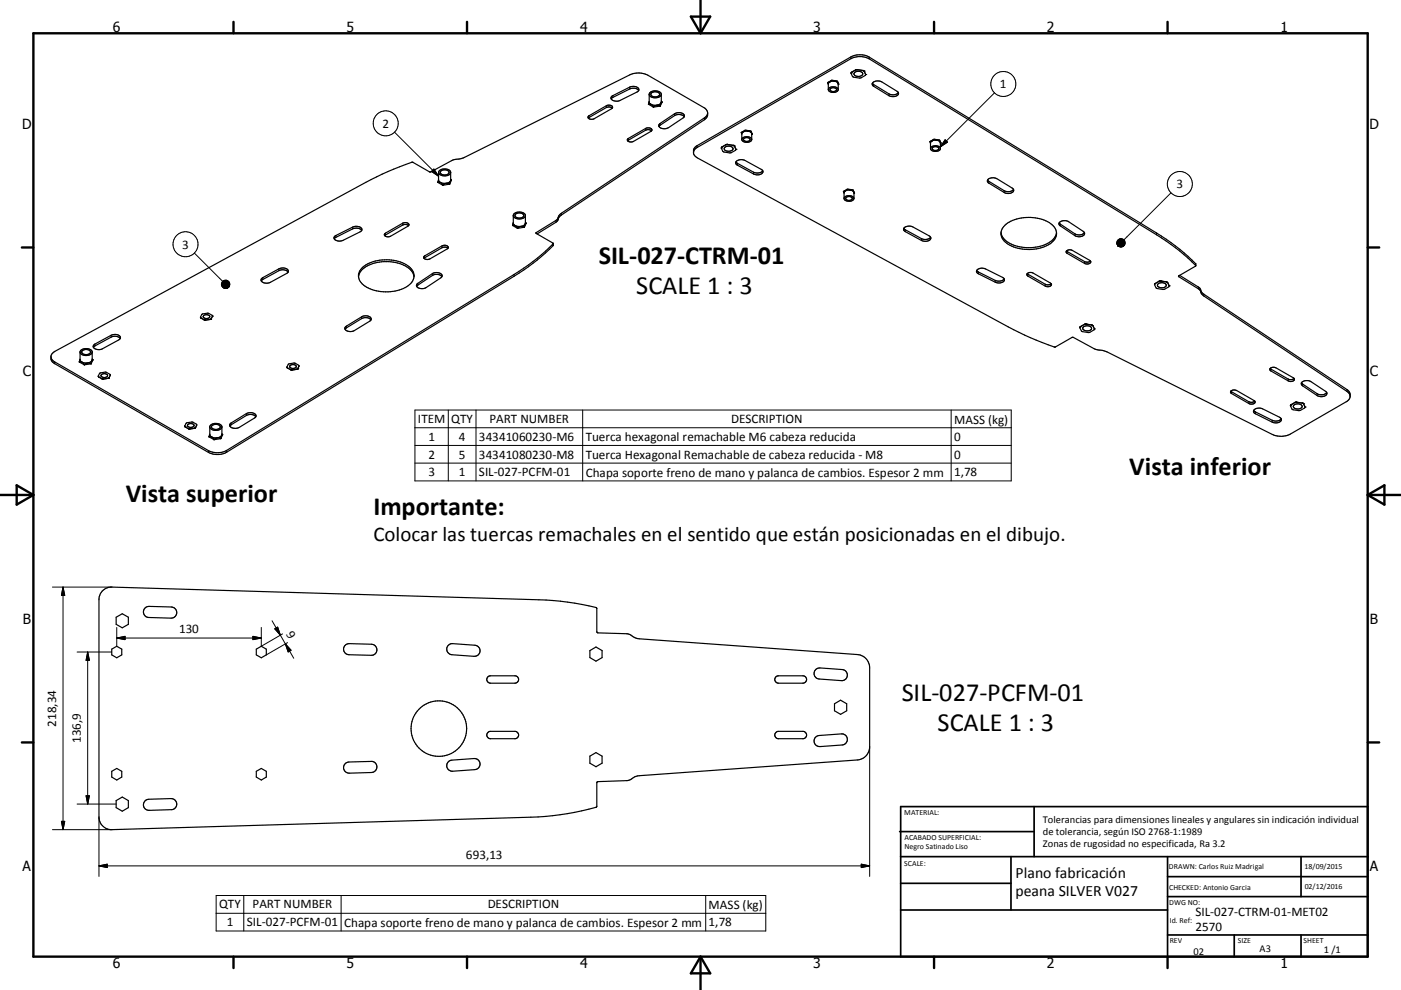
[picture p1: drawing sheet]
<svg xmlns="http://www.w3.org/2000/svg" width="420mm" height="297mm" viewBox="0 0 420 297" stroke-linecap="round" stroke-linejoin="round" font-family="sans-serif">
<g fill="#000">
<circle cx="255.1" cy="22" r=".18"/>
<circle cx="255.3" cy="21.7" r=".18"/>
<circle cx="256.8" cy="20.9" r=".18"/>
<circle cx="258.7" cy="21.2" r=".18"/>
<circle cx="259.1" cy="21.4" r=".18"/>
<circle cx="259.5" cy="22.4" r=".18"/>
<circle cx="216.2" cy="44.4" r=".18"/>
<circle cx="216.4" cy="44.1" r=".18"/>
<circle cx="217.9" cy="43.3" r=".18"/>
<circle cx="219.8" cy="43.6" r=".18"/>
<circle cx="220.2" cy="43.8" r=".18"/>
<circle cx="220.6" cy="44.8" r=".18"/>
<circle cx="63.1" cy="95.8" r=".18"/>
<circle cx="63.7" cy="94.8" r=".18"/>
<circle cx="323.9" cy="98" r=".18"/>
<circle cx="325.1" cy="97.3" r=".18"/>
<circle cx="325.4" cy="97.2" r=".18"/>
<circle cx="325.6" cy="97.2" r=".18"/>
<circle cx="328.1" cy="98.7" r=".18"/>
<circle cx="347.5" cy="84.4" r=".18"/>
<circle cx="347.8" cy="84.3" r=".18"/>
<circle cx="348" cy="84.3" r=".18"/>
<circle cx="350.5" cy="85.8" r=".18"/>
<circle cx="32.5" cy="113.5" r=".18"/>
<circle cx="89.1" cy="110.8" r=".18"/>
<circle cx="89.3" cy="110.6" r=".18"/>
<circle cx="55.5" cy="128" r=".18"/>
<circle cx="386.9" cy="121.7" r=".18"/>
<circle cx="387" cy="121.5" r=".18"/>
<circle cx="388.5" cy="120.7" r=".18"/>
<circle cx="390.5" cy="120.9" r=".18"/>
<circle cx="390.8" cy="121.1" r=".18"/>
<circle cx="391.3" cy="122.1" r=".18"/>
</g>
<g fill="none" stroke="#000" stroke-width=".36">
<path d="M176.4 34.8l5.4-3.1a1.09 1.09 0 0 1 1.1-.2 1.09 1.09 0 0 1 .7 .9l-5.6 3.3a1.05 1.05 0 0 1-1.7-.7zM183.6 32.4l-.7-.3-.9 .1-5.6 3.2M191.5 27.2l-.5 .4-5.1 2.5a2.29 2.29 0 0 1-2.7-.5M191.5 27.2a1.47 1.47 0 0 0-2.2-1.2l-5.8 2.8-.3 .5v.3M191.5 27.2a2.2 2.2 0 0 0-2.7-.5l-5 2.5-.5 .5M194.4 31.3l1.5 .8M194.4 31.2v.1M194.4 31.3h.8M194.6 30.4l-.2 .8M194.6 28.3l.1 2.4 .5 .6M194.9 27.8a2.34 2.34 0 0 1 3.3 .4 2.04 2.04 0 0 1-3.3 .7l-.3-.6zM195.2 31.3l1.7 .3"/>
<path d="M195.2 31.3l.7 .8M195.3 27.9a1.56 1.56 0 0 1 2.5 .5 1.53 1.53 0 0 1-2.7-.2zM195.3 39.2l-.9-.3-.8 .2-5.4 3.1M195.9 32.1h.1M196.9 31.6l1 .2M196.9 31.6l-1 .5M197.7 37.2l4.6-3.1a2.09 2.09 0 0 1 2.9 .6l-.4 .7-4.4 2.9a2.11 2.11 0 0 1-2.9-.6zM197.9 31.8h.1M197.9 31.8l-2 .3M198.3 30.3l.2 .3M198.3 28.3v2.3l-.4 1.2M198.4 30.6l-.1 .1a1.61 1.61 0 0 1-1.4 .9"/>
<path d="M198.4 30.6h.1M198.5 30.6v.1M198.5 30.7l-.6 1.1M205.1 35a2.32 2.32 0 0 0-2.8-.3l-4.7 3.2M212.2 33.9l-.3-.7-.6-.8-17.1-9.8a6.3 6.3 0 0 0-5.4-.1l-49.5 24.7-3.6 .8-6.5 3.5h-.5l-4.9-2.8a66.9 66.9 0 0 0-14.1 6l-93.2 50.7a2.04 2.04 0 0 0-1.1 2.6l1 1.1 46.1 26.6a6 6 0 0 0 5.5 0l86.1-52.8a61.1 61.1 0 0 0 11.8-9.3M212.2 33.9l-.3 .8-.7 .7-42.9 28.6-.7 .7-.7 1.3-6.2 3.9 5.2 3.2M212.2 33.9l-.2 1.1-.8 .9-42.9 28.6-1.7 2.2-5.6 3.5M222.3 39.7l.1 .5M222.3 40l-.1-.2 1.2-.8 1.7 .3 .5 1-.2 .1M222.8 39.5l-.4 .1M222.8 39.5l-.4 .7M223.3 39.1l-.5 .4"/>
<path d="M223.7 39.1l.6 .2M224.3 39.3l1 .6M224.3 39.3l-1.5 .2M224.9 39.2l-.6 .1M225.1 39.4l.2 .5M225.3 39.9l.1 .1M248.2 24.8l1.2-.7 1.7 .2 .4 1-.2 .1v-.3M248.2 24.8l.1 .2M248.2 24.7l.1 .5M248.3 25.2v.1M248.3 25.2v1.7M248.5 26.5a1.71 1.71 0 0 1 2.8 .5 1.75 1.75 0 0 1-3-.2z"/>
<path d="M248.8 24.6l-.5 .1M248.8 24.6l-.5 .6M248.9 26.6a1.13 1.13 0 0 1 1.9 .4 1.12 1.12 0 0 1-2-.2zM249.2 24.2l-.4 .4M249.6 24.1l.6 .3M250.2 24.4l1.1 .6M250.2 24.4l-1.4 .2M250.8 24.3l-.6 .1M251.1 24.4l.2 .6M251.3 25v.1M251.3 25.1v1.8M255.3 21.7l-.1 .1"/>
<path d="M256.3 21.7a1.58 1.58 0 0 1 2.4 .5 1.54 1.54 0 0 1-2.7-.1zM256.5 21l-1.2 .7M256.5 21h.1M257 20.9l1.7 .3M257 20.9l-.5 .1M257 20.9h.1M258.7 21.2l.4 .2M259.1 21.4l.4 1-.1 .2a3.1 3.1 0 0 1-3.6 .5l-.6-1.3M261.5 25l5 3.1a2.28 2.28 0 0 0 2.8-.3M261.7 24.7a2.52 2.52 0 0 1 2.7-.1l4.5 2.8a.79 .79 0 0 1 .4 .9 .79 .79 0 0 1-.8 .6l-1.2 .1-.8-.3-4.8-2.9-.2-.5zM131.3 54.7h.6M131.3 54.6l1.5 1"/>
<path d="M131.5 51.7a2.13 2.13 0 0 0 3.6 .1M131.5 51.7a2.15 2.15 0 0 1 3.6-.1v2.7M131.5 53.9l-.2 .8M131.5 51.7v2.3l.3 .6M131.9 54.7h.1M132 54.7l.8 .8M132 54.7l1.8 .3M132.2 51.3a1.53 1.53 0 0 1 2.4 .5 1.52 1.52 0 0 1-2.6-.2zM132.8 55.5h.1M132.8 55.5v.1M133.8 55l1 .2M133.8 55l-1 .5"/>
<path d="M134.8 55.2v.1M134.8 55.3l-2 .3M134.8 55.2h.1M135 54.4l-1.2 .6M135 54.4l-.2 .8M135.1 54.3l-.1 .1M135.1 53.8l.2 .2M135.3 54.1l-.5 1.2M135.3 54v.1M135.3 54.1l-.2 .2M188.2 41.6l5.4-3.1a1.09 1.09 0 0 1 1.1-.2 1.09 1.09 0 0 1 .7 .9l-5.5 3.2a1.09 1.09 0 0 1-1.8-.6zM207.9 45.7l.2-.6 .6-.7 46.4-26.8a5.9 5.9 0 0 1 5.5 .1l86.1 52.7a56.2 56.2 0 0 1 11.8 9.4"/>
<path d="M208.5 44.1l46.6-27a6 6 0 0 1 5.5 0l86.1 52.8a57.5 57.5 0 0 1 11.8 9.3l-.1 .7-5.1 3.1 6.2 3.8 .7 1.3 .7 .7 42.9 28.6a1.67 1.67 0 0 1 1 1.6 1.67 1.67 0 0 1-1.2 1.5l-16.7 9.7a6.2 6.2 0 0 1-5.5 .1l-49.5-24.7-3.6-.8-6.6-3.6-5.5 2.9a92.7 92.7 0 0 1-13.9-6l-93.2-50.7-.8-.7a2.04 2.04 0 0 1-.2-2.2zM216.4 44.1l-.1 .2M217.3 44.3a1.44 1.44 0 0 1 2.4 .5 1.6 1.6 0 0 1-2.6-.2zM217.6 43.4l-1.2 .7M217.6 43.4h.1M218.1 43.4l1.7 .2M218.1 43.4h-.5M218.1 43.3v.1M218.1 43.3l-.5 .1M218.1 43.3l1.7 .3M219.8 43.6l.4 .2M220.2 43.8l.4 1-.1 .3a3.1 3.1 0 0 1-3.6 .4l-.6-1.2"/>
<path d="M220.6 48.6l5.3 3.1a2.39 2.39 0 0 0 2.8-.5M220.7 48.4a2.45 2.45 0 0 1 2.7-.2l4.8 2.6a.85 .85 0 0 1 .5 1.1 .85 .85 0 0 1-1 .5l-1 .1-.8-.3-4.8-2.6-.5-.7zM222.4 40.2v.1M222.4 40.2v1.7M223 41.6a1.1 1.1 0 0 1 1.9 .4 1.11 1.11 0 0 1-2-.3zM225.4 40.1v1.8a1.78 1.78 0 0 1-3 0M225.4 41.7a1.77 1.77 0 0 0-3 .2M225.4 40l.1 .1M225.5 40.1l-.1 .2M252.9 57.4l1.2-.7 1.7 .3 .4 .9-.2 .2M252.9 57.4l.1 .3M252.9 57.4l.1 .4"/>
<path d="M253 57.8l.1 .1M253.1 57.9v1.6M253.6 59.3a1.13 1.13 0 0 1 1.9 .3 1.14 1.14 0 0 1-2-.2zM253.9 56.8l-.8 1.1M254.3 56.8l.6 .2M254.9 57l1.1 .6M254.9 57l-1.8 .3M255.5 56.9l-.6 .1M255.8 57.1l.2 .5M256 57.6v.1M256 57.7v1.9a1.73 1.73 0 0 1-2.9-.1M256 59.5a1.76 1.76 0 0 0-2.9 0"/>
<path d="M256 57.7l.1 .1M256.1 57.8h.1M256.2 57.8l-.2 .2M278.8 42.4l.1 .4M278.9 42.7l-.1-.2 1.2-.7 1.7 .2 .4 1-.2 .1 .2-.2M278.9 42.8v.1M278.9 42.9l.1 .1M279 44.4a1.86 1.86 0 0 1 2.9 .1M279.4 42.3l-.4 .1M279.4 42.3l-.4 .6M279.6 44.3a1.09 1.09 0 0 1 1.8 .4 1.12 1.12 0 0 1-1.9-.3zM279.9 41.9l-.5 .4"/>
<path d="M280.3 41.8l.5 .3M280.8 42.1l1.1 .6M280.8 42.1l-1.4 .2M281.4 42l-.6 .1M281.7 42.1l.2 .6M281.9 42.7l.1 .1M281.9 42.7v.1M281.9 42.8v1.8a1.75 1.75 0 0 1-2.9 0v-1.7M282 42.8h.1M296.1 54l4.9 3.2a2.28 2.28 0 0 0 2.9-.4M296.2 53.8a2.55 2.55 0 0 1 2.7-.2l4.6 2.8a.81 .81 0 0 1 .4 1 .81 .81 0 0 1-.9 .5l-1.2 .1-.8-.3-4.7-2.9-.3-.5zM100.3 70.9l5.4-2.8a2.05 2.05 0 0 1 2.8 .7l-.1 .3-.5 .5-5 2.5a1.85 1.85 0 0 1-2.8-.8z"/>
<path d="M108.4 69.1a2.27 2.27 0 0 0-2.7-.4l-5.5 2.9M115.4 70.1l5.3-3.1a1.08 1.08 0 0 1 1.1-.3 1.08 1.08 0 0 1 .7 .9l-5.4 3.3a1.08 1.08 0 0 1-1.8-.7zM122.5 67.7l-.7-.3-1.1 .1-5.4 3.2M127.1 77l5.4-3.2a1.08 1.08 0 0 1 1.8 .6l-5.4 3.3a1.1 1.1 0 0 1-1.8-.7zM134.3 74.5a1.52 1.52 0 0 0-1.8-.2l-5.4 3.2M153.7 67.6l1.5 .9M153.7 67.6h.1M153.7 67.6v.1M153.7 67.6l.7 .1M153.9 64.7a2.14 2.14 0 0 0 3.6 0M153.9 64.7a2.14 2.14 0 0 1 3.6-.2v2.7M153.9 66.8l-.2 .8"/>
<path d="M153.9 64.6v2.5l.5 .6M154.4 67.7l.2 .1M154.6 64.2a1.53 1.53 0 0 1 2.4 .6 1.5 1.5 0 0 1-2.6-.3zM154.6 67.8l.5 .7M154.6 67.8l1.6 .1M155.1 68.5h.1M156.2 67.9l1 .3M156.2 67.9l-1 .6M157.2 68.2l-2 .3M157.2 68.1v.1M157.5 67.2l-.3 .9M157.5 67.2l-.5 .5-.8 .2"/>
<path d="M157.5 66.7l.2 .3M157.7 67l-.5 1.2M157.7 67v.1M157.7 67l-.2 .2M165.9 73.6l-.1 .1M165.9 73.1a58.1 58.1 0 0 1-11.8 9.2l-86.1 52.8a5.9 5.9 0 0 1-5.5 .1l-46.1-26.6-.8-.7-.3-.8M165.9 73.1v.5M271 68.5l5.3 3.1a2.31 2.31 0 0 0 2.7-.4M271.1 68.4a2.45 2.45 0 0 1 2.6-.3l4.8 2.6a.78 .78 0 0 1 .6 .9 .78 .78 0 0 1-.8 .7l-.9 .1-1.1-.3-4.9-2.6-.5-.5zM300.1 69.8a6.2 6.2 0 0 0 5.6 4.2 11.1 11.1 0 0 0 10.4-2.6l.6-1.6M301.2 67.6a11.9 11.9 0 0 1 14.6 .2 3.3 3.3 0 0 1-1 5.4 12.5 12.5 0 0 1-13.4-.6 3.2 3.2 0 0 1-.2-5zM317.6 66.9l4.9 3.4a2.22 2.22 0 0 0 2.6-.5"/>
<path d="M317.6 66.8a2.33 2.33 0 0 1 2.8-.3l4.4 2.9a.81 .81 0 0 1 .3 1 .81 .81 0 0 1-.9 .5l-.9 .1-.8-.2-4.8-3.2-.2-.5zM319.7 75.3l5.6 3.3a1.54 1.54 0 0 0 1.6-.3M319.8 75.2a1.55 1.55 0 0 1 1.7-.1l5.2 3a.64 .64 0 0 1 .2 .9 .64 .64 0 0 1-.9 .2l-.8-.2-5.2-3-.4-.4zM60.1 95.2l.7-1a2.46 2.46 0 0 1 2.9 .5l-.4 .9M60.1 95.2l.1 .2M60.1 95.2h.1M60.2 95.4l1 .6M60.2 95.4h.1M61 94.7a1.08 1.08 0 0 1 1.9 .5 1.18 1.18 0 0 1-2-.3zM61.2 96h.4M61.4 96h.1M61.6 96h.1"/>
<path d="M63 95.8l-1.4 .2M63 95.8h.1M63.3 95.6l-.3 .2M63.3 95.7l-.3 .1M63.3 95.6v.1M78.4 83.6l5.2-2.9a1.94 1.94 0 0 1 2.8 .7l-.5 .6-4.8 2.7a1.84 1.84 0 0 1-2.8-.8zM86.4 81.6a2.22 2.22 0 0 0-2.8-.4l-5.3 3.1M103.6 98l4.8-2.9a1.78 1.78 0 0 1 2.9 .8l-.5 .5-4.5 2.8a1.78 1.78 0 0 1-2.9-.9zM107.5 83a5.7 5.7 0 0 1 4.9-4.1 11.5 11.5 0 0 1 10.8 2.2l.7 1.1 .2 .8M108.4 80.5a11.9 11.9 0 0 1 14.6-.2 3.4 3.4 0 0 1-1 5.7 12.4 12.4 0 0 1-13.4-.8 3.1 3.1 0 0 1-.2-4.7zM111.2 96a2.26 2.26 0 0 0-2.8-.4l-4.9 3.2M125.1 85.1l4.5-3a2.02 2.02 0 0 1 3 .6l-.5 .7-4.3 2.9a2.08 2.08 0 0 1-2.9-.6z"/>
<path d="M132.5 83a2.15 2.15 0 0 0-2.9-.3l-4.7 3.2M292.8 81.2v.3l.3 .5 5.3 2.7a1.79 1.79 0 0 0 2.7-.9v-.2M292.8 81.2a2.2 2.2 0 0 1 2.7-.5l5.6 2.9M292.8 81.2l.5 .4 5.1 2.5a2.34 2.34 0 0 0 2.7-.4M308 82.1l5.4 3.2a1.52 1.52 0 0 0 1.7-.2M308 82a1.61 1.61 0 0 1 1.7-.1l5.2 3a.64 .64 0 0 1 .2 .9 .64 .64 0 0 1-.8 .2l-.9-.2-5.2-3-.3-.3zM323.8 98.3l.4 1 .4 .2a2.98 2.98 0 0 0 3.4-.5l.1-.3M323.8 98.3h.1M323.8 98.2v.1M323.9 98l-.1 .2M324.7 98.1a1.61 1.61 0 0 1 2.6 .5 1.53 1.53 0 0 1-2.7-.1zM325.1 97.3l-1.2 .7"/>
<path d="M325.4 97.2h.1M325.4 97.2h.2M325.4 97.2l-.3 .1M325.6 97.2l1.7 .3M325.6 97.2l-.5 .1M327.3 97.5l.2 .1M327.3 97.5h.1M327.5 97.6l.2 .1M327.7 97.7l.4 1M327.7 97.7h.1M346.1 85.4h.1M346.2 85.2l-.1 .2"/>
<path d="M346.3 85.1l-.1 .1M346.3 85.1h.1M347.1 85.2a1.61 1.61 0 0 1 2.6 .4 1.55 1.55 0 0 1-2.7-.1zM347.5 84.4l-1.2 .7M348 84.3l1.7 .3M348 84.3l-.5 .1M349.7 84.6l.4 .2M349.7 84.6h.1M350.1 84.8l.4 1-.1 .3a3.1 3.1 0 0 1-3.6 .4l-.7-1.1M350.1 84.8h.1M353.7 82.6l5.8 3.7 .7 1.2 .7 .8 42.9 28.6 .9 .9 .1 1.1M23.8 108.5l1.5 1"/>
<path d="M23.8 108.5l.7 .1M24 105.6a2.13 2.13 0 0 1 3.6-.1v2.7M24 105.6a2.14 2.14 0 0 0 3.6 .1M24 107.8l-.2 .7M24 105.6v2.3l.5 .7M24.5 108.6l.2 .1M24.7 105.2a1.56 1.56 0 0 1 2.4 .5 1.64 1.64 0 0 1-2.6 0zM24.7 108.7l.5 .7M24.8 108.7l1.5 .2M25.2 109.4h.1M25.2 109.4v.1M25.3 109.4v.1"/>
<path d="M26.3 108.9l-1 .5M26.3 108.9l1 .2M27.3 109.2l-2 .3M27.3 109.1v.1M27.6 108.2l-.3 .9M27.6 108.2l-.5 .4-.8 .3M27.6 107.6l.2 .3M27.8 108h.1M27.8 108l-.2 .2M27.8 107.9l-.5 1.3M28.2 103.4l5.1-2.8a1.95 1.95 0 0 1 2.8 .8l-.5 .6-4.9 2.6a1.94 1.94 0 0 1-2.8-.7zM29.5 112.8l.1 .3"/>
<path d="M29.5 112.8v.1M29.5 112.9h.1M29.5 112.9v.2M29.5 113.1h.1M29.6 113.1l1 .6M30.5 112.3a1.11 1.11 0 0 1 1.7 .5 1.12 1.12 0 0 1-1.9-.2zM30.6 113.7h.4M30.6 113.7h.3M30.8 113.7h.2M31 113.7h.1M32.4 113.5l-1.4 .2M32.4 113.5h.1"/>
<path d="M32.7 113.3l-.3 .2M32.7 113.3v.1M32.7 113.4l-.3 .1M33.1 112.5l-.4 .8M33.1 112.5l-.2-.2a2.51 2.51 0 0 0-2.9-.4l-.5 .9M33.1 112.5l-.4 .9M36 101.6a2.26 2.26 0 0 0-2.7-.4l-5.3 3M86 110.1l.1 .2M86 110.1h.1M86.1 110.3l1.1 .7M86.1 110.3l1.1 .6M87 109.7a1.08 1.08 0 0 1 1.8 .4 1.12 1.12 0 0 1-2-.3z"/>
<path d="M87.2 110.9l.2 .1M87.2 110.9v.1M87.2 111h.3M87.3 111h.3M87.4 111h.2M87.6 111h.1M89 110.8l-1.4 .2M89 110.8h.1M89.3 110.6l-.3 .2M89.6 109.8l-.3 .8M89.6 109.8l-.1-.2a2.54 2.54 0 0 0-3.1-.3l-.4 .8M89.6 109.8h.1"/>
<path d="M369 117.4l5.4 3.1 .9 .2 .9-.4M369.1 117.3l.5-.3 1 .1 5.4 3.1a.63 .63 0 0 1 .2 .8 .63 .63 0 0 1-.9 .2l-.9-.1-5.2-3-.3-.4zM380.8 110.5l5.4 3.2 .9 .2 .9-.4M380.9 110.5a1.61 1.61 0 0 1 1.7-.1l5.2 3a.64 .64 0 0 1 .1 .8 .64 .64 0 0 1-.8 .3l-.9-.2-5.2-3-.3-.4zM390.2 114.9l4.7 3.2a2.25 2.25 0 0 0 2.9-.3M390.4 114.6a2.52 2.52 0 0 1 2.7-.1l4.3 2.9a.82 .82 0 0 1 .3 1 .82 .82 0 0 1-.8 .5l-.9 .1-1.1-.3-4.5-3.1-.3-.5zM55.4 127.8v.1M55.4 127.8l.1 .2M55.5 128h.1M55.5 128l1 .6M55.5 128l1 .7M56.3 127.4a1.05 1.05 0 0 1 1.8 .4 1.08 1.08 0 0 1-1 .4 1.08 1.08 0 0 1-.9-.7z"/>
<path d="M56.5 128.6l.4 .1M56.5 128.6v.1M56.5 128.7h.3M56.7 128.7h.1M56.8 128.7h.1M56.9 128.7h.1M58.3 128.5l-1.4 .2M58.3 128.5h.1M58.4 128.5h-.1M58.4 128.5h.1M58.6 128.3l-.3 .2M58.6 128.3l-.2 .2"/>
<path d="M58.6 128.3h.1M59 127.5l-.1-.2a2.51 2.51 0 0 0-3-.4l-.5 .9M59 127.5l-.4 .8M59 127.5h.1M62.7 131l1.5 .9M62.7 131h.1M62.7 131v.1M62.7 131l.7 .1M62.9 128.1a2.15 2.15 0 0 0 3.6 0M62.9 128.1a2.13 2.13 0 0 1 3.6-.2v2.7M62.9 130.2l-.2 .8M62.9 128.1v2.4l.5 .6"/>
<path d="M63.4 131.1l.7 .8M63.4 131.1l1.8 .2M63.6 127.6a1.53 1.53 0 0 1 2.4 .6 1.63 1.63 0 0 1-2.6-.1zM65.2 131.3l1 .3M65.2 131.3l-1 .6M66.2 131.6l-2 .3M66.2 131.6h.1M66.5 130.6l-.3 1M66.5 130.6l-.5 .5-.8 .2M66.5 130.1l.2 .3M66.6 130.4l-.1 .2M66.7 130.4h.1"/>
<path d="M66.7 130.4h-.1M66.7 130.4l-.5 1.2M66.7 130.4v.1M69 127.2l4.9-3.1a2.05 2.05 0 0 1 2.9 .7l-.5 .6-4.6 2.8a1.94 1.94 0 0 1-2.8-.7zM76.7 125a2.26 2.26 0 0 0-2.8-.4l-5 3.2M375.9 123.1l-.1 .4 .4 .5 5.2 2.7a1.89 1.89 0 0 0 2.8-.9l-.1-.2M375.9 123.1a2.19 2.19 0 0 1 2.6-.4l5.1 2.5 .5 .4M375.9 123.1l.5 .5 5 2.5a2.25 2.25 0 0 0 2.7-.5M387 121.5h.1M388 121.4a1.46 1.46 0 0 1 2.4 .7 1.59 1.59 0 0 1-2.7-.2zM388.2 120.8l-1.2 .7M388.2 120.7v.1"/>
<path d="M388.7 120.7h-.5M388.7 120.7l1.8 .2M388.7 120.7l-.5 .1M388.7 120.7h.1M390.5 120.9l.3 .2M390.8 121.1l.5 1-.2 .3a3.1 3.1 0 0 1-3.8 .3l-.4-1 .1-.2M30.6 177.4l1.1-.9 1.9-.4 128 3.8a73.1 73.1 0 0 1 17.3 2.5l.1 7.4 8.8 .3 1 .3a5.5 5.5 0 0 0 2.9 1.2l65.3 4.8a4 4 0 0 1 3.7 3.9v23.7a4 4 0 0 1-3.7 4l-65.3 4.7-1.4 .4-2.1 1.1-8.9 .3-.4 .3v7.2a69.4 69.4 0 0 1-19.8 3.2l-125.5 3.7a3.8 3.8 0 0 1-3.9-3.8v-65.2l.2-1.4zM33.5 194.7l1.5-.8 1.5 .8v1.8l-1.5 .8-1.5-.8zM34.8 185.2l1.9-1.1 1.8 1.1v2.1l-1.8 1-1.9-1zM43.6 182.3l1.1-.4 6.7 .2a1.68 1.68 0 0 1 1.6 1.7 1.68 1.68 0 0 1-1.7 1.7l-6.7-.2a1.67 1.67 0 0 1-1.5-1.2 1.67 1.67 0 0 1 .5-1.8zM76.8 194.7l1.5-.8 1.5 .8v1.8l-1.5 .8-1.5-.8zM103.4 193.7l.7-.5 .6-.1 6.7 .2a1.66 1.66 0 0 1 1.6 1.7 1.66 1.66 0 0 1-1.7 1.6l-6.7-.2a1.68 1.68 0 0 1-1.4-.9 1.68 1.68 0 0 1 .2-1.8z"/>
<path d="M134.4 193.7l1-.6 7 .5a1.67 1.67 0 0 1 1.5 1.8 1.67 1.67 0 0 1-1.8 1.5l-6.6-.5a1.67 1.67 0 0 1-1.4-1 1.67 1.67 0 0 1 .3-1.7zM176.9 195.2l1.8-1.1 1.8 1.1v2.1l-1.8 1.1-1.8-1.1zM146.2 203.2l.9-.4h7.3a1.11 1.11 0 0 1 1.1 1.1 1.11 1.11 0 0 1-1.1 1.1h-7.3a1.12 1.12 0 0 1-1-.7 1.12 1.12 0 0 1 .1-1.1zM146.4 219.7l.7-.3h7.3a1.11 1.11 0 0 1 1.1 1.1 1.11 1.11 0 0 1-1.1 1.1h-7.3a1.1 1.1 0 0 1-1.1-.7 1.1 1.1 0 0 1 .4-1.2zM232.5 219.8l.9-.4h7.3a1.11 1.11 0 0 1 1.1 1.1 1.11 1.11 0 0 1-1.1 1.1h-7.3a1.1 1.1 0 0 1-1-.6 1.1 1.1 0 0 1 .1-1.2zM232.5 203.2l.9-.4h7.3a1.11 1.11 0 0 1 1.1 1.1 1.11 1.11 0 0 1-1.1 1.1h-7.3a1.12 1.12 0 0 1-1-.7 1.12 1.12 0 0 1 .1-1.1zM244.5 201l.7-.5 .6-.1 6.7 .5a1.67 1.67 0 0 1 1.5 1.7 1.67 1.67 0 0 1-1.7 1.6l-6.7-.5a1.66 1.66 0 0 1-1.4-1 1.66 1.66 0 0 1 .3-1.7zM250.2 211.1l1.8-1 1.8 1v2.1l-1.8 1.1-1.8-1.1zM33.5 231.4l1.5-.9 1.5 .9v1.7l-1.5 .9-1.5-.9zM76.8 231.4l1.5-.9 1.5 .9v1.7l-1.5 .9-1.5-.9zM103.5 229.1l1.1-.5 6.7-.2a1.66 1.66 0 0 1 1.7 1.6 1.66 1.66 0 0 1-1.6 1.8l-6.7 .2a1.67 1.67 0 0 1-1.6-1.1 1.67 1.67 0 0 1 .4-1.8zM134.4 228.6l1.1-.6 6.6-.4a1.67 1.67 0 0 1 1.8 1.5 1.67 1.67 0 0 1-1.5 1.8l-6.7 .5a1.67 1.67 0 0 1-1.6-1 1.67 1.67 0 0 1 .3-1.8z"/>
<path d="M176.9 226.9l1.8-1.1 1.8 1.1v2.1l-1.8 1-1.8-1zM244.5 221.2l1.1-.5 6.7-.5a1.67 1.67 0 0 1 1.7 1.5 1.67 1.67 0 0 1-1.5 1.8l-6.7 .5a1.67 1.67 0 0 1-1.6-1 1.67 1.67 0 0 1 .3-1.8zM34.8 240.2l1.9-1.1 1.8 1.1v2.1l-1.8 1.1-1.9-1.1zM43.5 240.2l1.1-.4 6.7-.2a1.66 1.66 0 0 1 1.7 1.6 1.66 1.66 0 0 1-1.6 1.7l-6.7 .2a1.66 1.66 0 0 1-1.6-1 1.66 1.66 0 0 1 .4-1.9z"/>
<circle cx="131.6" cy="218.6" r="8.3"/>
</g>
<g fill="none" stroke="#000" stroke-width=".3">
<path d="M255.1 17.1v.5M260.6 17.1v.6M118.3 39.7l13.2 13.2M176.6 34.7v.6M181.8 31.7v.6M183.8 28.7v.5M188.8 26.1v.6M193.6 38.5v.6M197.9 37v.6M202.3 34.1v.6M211.2 35.4v.5M251.4 25.2h.1"/>
<path d="M261.9 25.4v.5M266.5 28.1v.6M298.2 27.8l-16.3 16.2M130.1 50.7l1.4 2.2-2.1-1.5zM188.4 41.5v.6M209 43.7v.5M221.1 49v.6M225.5 40.2h.1M225.9 51.7v.5M256.2 57.8l-.1 .1M282.1 42.9h.1M283.4 41.9l.7 .8-2.2 1.3z"/>
<path d="M296.5 54.4v.5M301 57.2v.5M351.1 57.8l-14.1 14.2M58.3 75.9l8.5 8.5M100.7 70.6v.6M105.7 68.1v.6M115.6 70v.5M120.7 67v.5M127.3 76.8v.5M132.5 73.8v.5M160.8 69.8v.2M165.8 73.2v.5"/>
<path d="M166.6 66.1v.6M167.3 65.3v.5M168.3 64v.5M271.4 68.9v.6M276.3 71.6v.5M317.9 67.2v.6M320 75.5v.5M322.3 70.2v.5M325.2 78.5v.5M346.7 69.9v.5M358.5 79.1v.5M78.8 83.3v.6"/>
<path d="M83.6 80.7v.5M103.8 97.8v.6M108.4 95.1v.5M125.3 85v.6M129.6 82.1v.6M154.1 82.3v.6M293.3 81.6v.5M298.4 84.1v.6M308.2 82.3v.5M313.4 85.3v.5M353.4 82.8v.2M359.3 86.1v.5"/>
<path d="M360 87v.5M360.9 88.3v.5M16.4 108.6v.5M28.4 103.2v.6M33.3 100.6v.6M369.2 117.5v.6M381 110.7v.6M386.2 113.7v.6M390.5 115.2v.6M394.9 118.1v.6M403.8 116.9v.5M62.5 135.2v.5"/>
<path d="M68 135.1v.6M69.3 126.9v.5M73.9 124.1v.5M124.4 123h178.8v21.3h-178.8zM124.4 128.3h178.8M124.4 133.6h178.8M124.4 138.9h178.8M134.4 123v21.3M142.7 123v21.3M174.7 123v21.3M285.2 123v21.3M374.4 120.5v.6"/>
<path d="M376.4 123.6v.5M381.4 126.1v.6M15.7 176.1h17.9M18.9 176.1v72.8M18.9 176.1l.5 2.5h-1zM23.1 195.6h10.4M26.3 195.6v45.6M26.3 195.6l.5 2.5h-1zM35 191.4h43.3M35 191.4l2.5-.5v1zM35 188.2v5.7M75.8 190.9l2.5 .5-2.5 .5z"/>
<path d="M78.3 188.2v5.7l6.4-3.7M81.6 186.2l4 7M82.4 188.7l.8-.6 .9 2.5zM85.6 193.2l2.5 4.3M85.6 193.2l1.7 1.9-.9 .5zM86.2 192.8l-6.4 3.7M25.8 238.7h1l-.5 2.5zM260.7 224v38.9M15.7 248.9h17.9M18.4 246.4h1l-.5 2.5zM23.1 241.2h11.7M29.7 259.8h231"/>
<path d="M29.7 259.8l2.5-.5v1zM29.7 245.1v17.8M258.2 259.3l2.5 .5-2.5 .5zM64.8 268.7h164.8v10.6h-164.8zM64.8 274h164.8M73.1 268.7v10.6M102.3 268.7v10.6M211.6 268.7v10.6"/>
<circle cx="115.6" cy="37" r="3.8"/>
<circle cx="300.8" cy="25.2" r="3.8"/>
<circle cx="353.7" cy="55.2" r="3.7"/>
<circle cx="55.6" cy="73.3" r="3.7"/>
</g>
<g fill="none" stroke="#000" stroke-width=".71">
<path d="M10 10h400v277h-400zM70 6.6v3.4M140 6.6v3.4M207.1 5h5.8l-2.9 5zM210 0v10M280 6.6v3.4M350 6.6v3.4M6.6 74.2h3.4M410 74.2h3.5M0 148.5h10M5 145.6l5 2.9-5 2.9zM410 148.5h10.1"/>
<path d="M410 148.5l5.1-2.9v5.8zM6.6 222.7h3.4M410 222.7h3.5M70 287v3.4M140 287v3.4M210 287v10M210 287l2.9 5h-5.8zM280 287v3.4M350 287v3.4"/>
</g>
<g fill="none" stroke="#000" stroke-width=".51">
<path d="M269.7 249.5h40.3M270 242h140v45h-140zM270 257h140M303.1 257v16M310 242v15M350 257v30M390.1 257v12M270 265h33.1M270 273h80M350 269h60M350 263h60M350 280.5h60"/>
<path d="M370 280.5v6.5M390.1 280.5v6.5"/>
</g>
<g fill="#000" stroke="#000" stroke-width=".3">
<path d="M130.1 50.7l1.4 2.2-2.1-1.5zM283.4 41.9l.7 .8-2.2 1.3zM335.2 73.7l.5 .3zM335.2 73.7l.7 .4zM335.2 73.7l1 .4zM335.2 73.7l1.3 .3zM335.2 73.7l1.5 .2zM335.2 73.7l1.7 .1-.2 .1zM335.2 73.7l1.9-.1-.2 .2zM335.2 73.7l2-.4-.1 .3zM335.2 73.7l2.1-.6-.1 .2zM335.2 73.7l2.1-.9v.3z"/>
<path d="M335.2 73.7l2.1-1.2v.3zM335.2 73.7l2-1.4 .1 .2zM335.2 73.7l1.9-1.6 .1 .2zM336.9 71.9l.2 .2-1.9 1.6zM336.6 71.7l.3 .2-1.7 1.8zM336.4 71.6l.2 .1-1.4 2zM336.1 71.6h.3l-1.2 2.1zM335.8 71.6h.3l-.9 2.1zM335.6 71.7l.2-.1-.6 2.1zM335.4 71.8l.2-.1-.4 2zM335.2 72l.2-.2-.2 1.9zM335.2 72v1.7l-.2-1.5z"/>
<path d="M335 72.2l.2 1.5zM334.9 72.5l.3 1.2zM334.9 72.7l.3 1zM334.9 73l.3 .7zM334.9 73.3l.3 .4zM335 73.5l.2 .2zM68.8 85.7l-.3 .5zM68.9 85.4l-.4 .8zM68.9 85.2l-.4 1zM68.8 84.9l-.3 1.3zM68.7 84.7l-.2 1.5zM68.6 84.5l.1 .2-.2 1.5z"/>
<path d="M68.4 84.3l.2 .2-.1 1.7zM68.1 84.2l.3 .1 .1 1.9zM67.9 84.1l.2 .1 .4 2zM67.6 84.1h.3l.6 2.1zM67.3 84.1h.3l.9 2.1zM67.1 84.2l.2-.1 1.2 2.1zM66.9 84.3l.2-.1 1.4 2zM66.9 84.3l1.6 1.9-1.8-1.7zM66.7 84.5l1.8 1.7-2-1.5zM66.5 84.7l2 1.5-2.1-1.2zM66.4 85l2.1 1.2-2.1-1zM66.4 85.2l2.1 1-2.1-.7z"/>
<path d="M66.4 85.5l2.1 .7-2-.4zM66.5 85.8l2 .4-1.9-.2zM66.6 86l1.9 .2h-1.7zM66.8 86.2h1.7l-1.5 .2zM67 86.4l1.5-.2zM67.3 86.5l1.2-.3zM67.5 86.5l1-.3zM67.8 86.5l.7-.3zM68.1 86.5l.4-.3zM68.3 86.3l.2-.1zM18.9 176.1l.5 2.5h-1zM26.3 195.6l.5 2.5h-1z"/>
<path d="M35 191.4l2.5-.5v1zM75.8 190.9l2.5 .5-2.5 .5zM82.4 188.7l.8-.6 .9 2.5zM85.6 193.2l1.7 1.9-.9 .5zM25.8 238.7h1l-.5 2.5zM18.4 246.4h1l-.5 2.5zM29.7 259.8l2.5-.5v1zM258.2 259.3l2.5 .5-2.5 .5z"/>
</g>
<g font-size="7.9">
<text x="179.5" y="79.2">SIL-027-CTRM-01</text>
<text x="190.8" y="88.2">SCALE 1 : 3</text>
<text x="338.6" y="142.6">Vista inferior</text>
<text x="37.7" y="150.6">Vista superior</text>
<text x="111.9" y="154.6">Importante:</text>
<text x="270.3" y="210.3">SIL-027-PCFM-01</text>
<text x="281.1" y="219.3">SCALE 1 : 3</text>
</g>
<text font-size="6.3" x="111.9" y="162.3">Colocar las tuercas remachales en el sentido que están posicionadas en el dibujo.</text>
<g font-size="4.7">
<text x="304.5" y="263.5">Plano fabricación</text>
<text x="304.5" y="268.9">peana SILVER V027</text>
</g>
<g font-size="4.2">
<text x="33.9" y="9.6">6</text>
<text x="103.9" y="9.6">5</text>
<text x="173.9" y="9.6">4</text>
<text x="243.8" y="9.6">3</text>
<text x="313.9" y="9.6">2</text>
<text x="383.9" y="9.6">1</text>
<text x="6.7" y="38.7">D</text>
<text x="410.5" y="38.7">D</text>
<text x="6.9" y="112.9">C</text>
<text x="410.7" y="112.9">C</text>
<text x="6.9" y="187.1">B</text>
<text x="410.7" y="187.1">B</text>
<text x="6.8" y="261.4">A</text>
<text x="410.7" y="261.4">A</text>
<text x="33.9" y="290.4">6</text>
<text x="103.9" y="290.4">5</text>
<text x="173.9" y="290.4">4</text>
<text x="243.8" y="290.4">3</text>
<text x="313.9" y="290.4">2</text>
<text x="383.9" y="290.4">1</text>
</g>
<g font-size="3.9">
<text x="299.8" y="26.5">1</text>
<text x="114.6" y="38.3">2</text>
<text x="352.7" y="56.5">3</text>
<text x="54.6" y="74.6">3</text>
<text x="125.3" y="126.9">ITEM</text>
<text x="135.3" y="126.9">QTY</text>
<text x="146.7" y="126.9">PART NUMBER</text>
<text x="219.2" y="126.9">DESCRIPTION</text>
<text x="286.1" y="127.1">MASS (kg)</text>
<text x="128.4" y="132.2">1</text>
<text x="128.4" y="137.6">2</text>
<text x="137.6" y="132.2">4</text>
<text x="137.6" y="137.6">5</text>
<text x="143.6" y="132.2">34341060230-M6</text>
<text x="143.6" y="137.6">34341080230-M8</text>
<text x="175.6" y="132.3">Tuerca hexagonal remachable M6 cabeza reducida</text>
<text x="175.6" y="137.7">Tuerca Hexagonal Remachable de cabeza reducida - M8</text>
<text x="286.1" y="132.2">0</text>
<text x="286.1" y="137.6">0</text>
<text x="128.4" y="142.9">3</text>
<text x="137.6" y="142.9">1</text>
<text x="143.6" y="142.9">SIL-027-PCFM-01</text>
<text x="175.6" y="143">Chapa soporte freno de mano y palanca de cambios. Espesor 2 mm</text>
<text x="286.1" y="142.9">1,78</text>
<text x="53.7" y="189.8">130</text>
<text x="85.7" y="190.2" transform="rotate(60 85.7 190.2)">9</text>
<text x="16.8" y="218" transform="rotate(-90 16.8 218)">218,34</text>
<text x="24.2" y="222.9" transform="rotate(-90 24.2 222.9)">136,9</text>
<text x="139.7" y="257.7">693,13</text>
<text x="65.7" y="272.5">QTY</text>
<text x="75.7" y="272.5">PART NUMBER</text>
<text x="146.2" y="272.5">DESCRIPTION</text>
<text x="212.4" y="272.7">MASS (kg)</text>
<text x="358.4" y="274.9">SIL-027-CTRM-01-MET02</text>
<text x="68" y="277.9">1</text>
<text x="74" y="277.9">SIL-027-PCFM-01</text>
<text x="103.2" y="278">Chapa soporte freno de mano y palanca de cambios. Espesor 2 mm</text>
<text x="212.4" y="277.9">1,78</text>
<text x="358.4" y="279.4">2570</text>
</g>
<g font-size="3.1">
<text x="312.7" y="246.8">Tolerancias para dimensiones lineales y angulares sin indicación individual</text>
<text x="312.7" y="250.4">de tolerancia, según ISO 2768-1:1989</text>
<text x="312.7" y="254">Zonas de rugosidad no especificada, Ra 3.2</text>
<text x="357.8" y="286.5">02</text>
<text x="377.6" y="285.6">A3</text>
<text x="396.9" y="285.9">1 /1</text>
</g>
<g font-size="2.4">
<text x="271.1" y="244.4">MATERIAL:</text>
<text x="271.2" y="252">ACABADO SUPERFICIAL:</text>
<text x="271.2" y="254.7">Negro Satinado Liso</text>
<text x="271.1" y="259.7">SCALE:</text>
<text x="350.4" y="260.8">DRAWN: Carlos Ruiz Madrigal</text>
<text x="391.1" y="260.6">18/09/2015</text>
<text x="350.5" y="267">CHECKED: Antonio Garcia</text>
<text x="391.2" y="266.7">02/12/2016</text>
<text x="350.5" y="271.4">DWG NO:</text>
<text x="350.7" y="276.9">Id. Ref:</text>
<text x="350.7" y="282.8">REV</text>
<text x="371.1" y="282.9">SIZE</text>
<text x="390.8" y="283">SHEET</text>
</g>
</svg>
